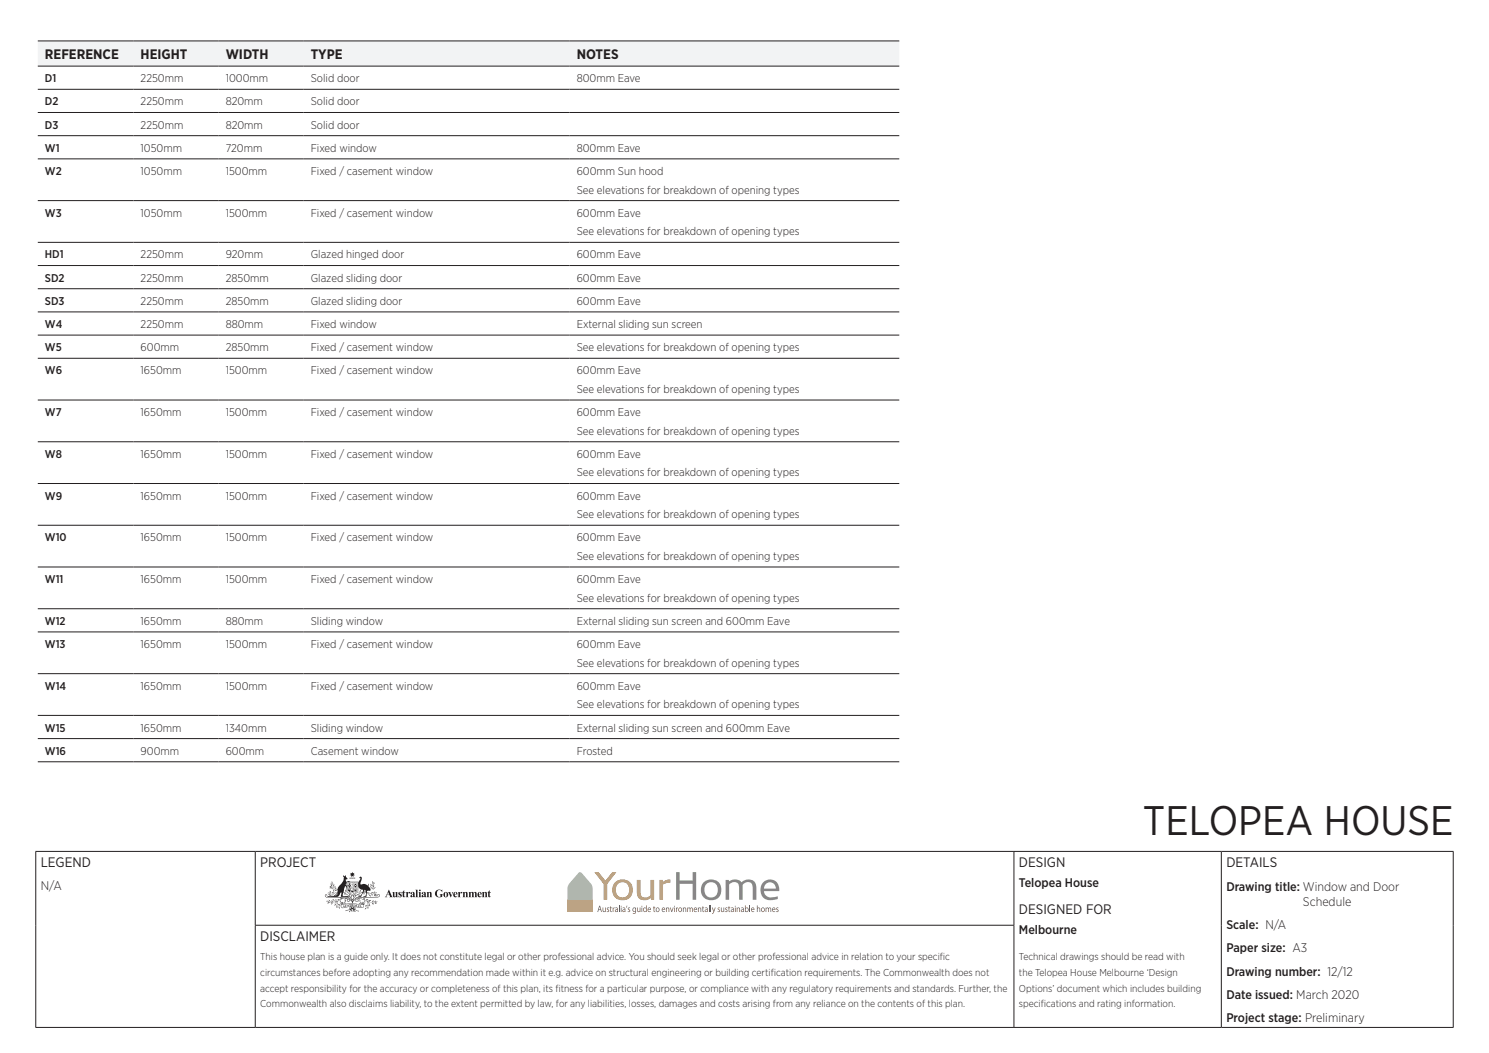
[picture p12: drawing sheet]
<svg xmlns="http://www.w3.org/2000/svg" width="420mm" height="297mm" viewBox="0 0 420 297" stroke-linecap="round" stroke-linejoin="round" font-family="sans-serif">
<g fill="#231f20">
<path d="M109.7 250.9l1.1 2.2h-1l.2-.2-.1-.4h-.8l-.1 .4 .3 .2h-.7zM109.5 251.6l-.3 .7h.6z" fill-rule="evenodd"/>
<path d="M115.9 251.8a.59 .59 0 0 1 .6-.3 .59 .59 0 0 1 .4 .6l.1 .7 .1 .1a.33 .33 0 0 1-.3 .2 .33 .33 0 0 1-.3-.3l-.2 .2a.35 .35 0 0 1-.5-.1 .35 .35 0 0 1 .2-.5l.5-.3-.1-.4-.3 .1 .1 .3a.23 .23 0 0 1-.4 0 .23 .23 0 0 1 .1-.3zM116.3 252.4l-.1 .2 .1 .2 .2-.1v-.5z" fill-rule="evenodd"/>
<path d="M118.2 251.1a.25 .25 0 0 1 .5 0 .25 .25 0 0 1-.5 0zM118 251.6h.6l.1 1.3 .1 .2h-.8l.2-.3z" fill-rule="evenodd"/>
<path d="M119 251.8a.59 .59 0 0 1 .7-.3 .59 .59 0 0 1 .4 .6v.7l.2 .1a.33 .33 0 0 1-.3 .2 .33 .33 0 0 1-.3-.3l-.2 .2a.35 .35 0 0 1-.6-.1 .35 .35 0 0 1 .3-.5l.5-.3-.1-.4-.3 .1v.3a.23 .23 0 0 1-.3 0 .23 .23 0 0 1 0-.3zM119.5 252.4l-.2 .2 .2 .2 .2-.1v-.5z" fill-rule="evenodd"/>
<path d="M125 252.3a.75 .75 0 0 1 1.5 0 .75 .75 0 0 1-1.5 0zM125.6 251.7l-.1 .6a.41 .41 0 0 0 0 .4 .41 .41 0 0 0 .4 .3l.1-.3a.61 .61 0 0 0-.3-1z" fill-rule="evenodd"/>
<path d="M128 251.8a.58 .58 0 0 1 .7-.2 .58 .58 0 0 1 .3 .7h-.7a.41 .41 0 0 0 .2 .5 .41 .41 0 0 0 .5-.2 .66 .66 0 0 1-1 .4 .66 .66 0 0 1-.1-1.1zM128.4 251.7l-.2 .5h.5l-.1-.4z" fill-rule="evenodd"/>
<path d="M134.9 251.8a.58 .58 0 0 1 .7-.2 .58 .58 0 0 1 .3 .7h-.8a.41 .41 0 0 0 .2 .5 .41 .41 0 0 0 .5-.2 .66 .66 0 0 1-.9 .4 .66 .66 0 0 1-.1-1.1zM135.2 251.7l-.1 .5h.4l-.1-.4z" fill-rule="evenodd"/>
</g>
<g fill="#231f20">
<path d="M110.7 251.6h.6l.1 1.3 .2-.2-.1-1.1h.6l.1 1.5h-.6v-.2a.45 .45 0 0 1-.5 .2 .45 .45 0 0 1-.3-.6z"/>
<path d="M112.5 251.7l.7-.1 .1 .5-.4-.4-.2 .2a.63 .63 0 0 1 .6 .5 .63 .63 0 0 1-.3 .7h-.6v-.5l.4 .4 .2-.3a.71 .71 0 0 1-.5-1z"/>
<path d="M114 251.1v.5h.4l-.4 .2v1l.3-.1a.38 .38 0 0 1-.5 .4 .38 .38 0 0 1-.2-.6v-.7l-.2-.1z"/>
<path d="M114.5 251.6h.6v.3l.2-.3a.23 .23 0 0 1 .4 .1 .23 .23 0 0 1-.1 .3 .23 .23 0 0 1-.4-.1l-.1 .8 .2 .4h-.8l.1-.4z"/>
<path d="M117.2 251h.6v1.9l.1 .2h-.7l.1-.3v-1.7z"/>
<path d="M120.3 251.6h.6v.2a.45 .45 0 0 1 .6-.2 .45 .45 0 0 1 .2 .6l.2 .9h-.7v-1.3l-.3 .2 .2 1.1h-.8l.2-.4z"/>
<path d="M123 251.2a1.56 1.56 0 0 1 1.6-.1l.1-.2v.7a.8 .8 0 0 0-1-.5 .8 .8 0 0 0-.5 1.1 .69 .69 0 0 0 1 .7v-.6l-.2-.1h1l-.2 .1-.1 .6a1.21 1.21 0 0 1-1.6 0 1.21 1.21 0 0 1-.1-1.7z"/>
<path d="M126.4 251.6h.8l-.2 .2 .3 .7 .3-.7-.2-.2h.5l-.7 1.5z"/>
<path d="M129.1 251.6h.6v.3l.3-.3a.23 .23 0 0 1 .3 .1 .23 .23 0 0 1-.1 .3 .23 .23 0 0 1-.3-.1l-.2 .8 .2 .4h-.8l.2-.4z"/>
<path d="M130.5 251.6h.6v.2a.45 .45 0 0 1 .6-.2 .45 .45 0 0 1 .2 .6l.1 .9h-.7v-1.3l-.2 .2 .1 1.1h-.7l.1-.4z"/>
<path d="M132.2 251.6h.5v.2a.46 .46 0 0 1 .9 0 .47 .47 0 0 1 .6-.2 .47 .47 0 0 1 .2 .5l.2 1h-.7l.1-.4-.1-.9-.3 .2 .2 1.1h-.8l.2-.4-.2-.9-.3 .2 .2 1.1h-.7l.1-.4z"/>
<path d="M135.9 251.6h.6v.2a.45 .45 0 0 1 .6-.2 .45 .45 0 0 1 .3 .6l.1 .9h-.7v-1.3l-.3 .2 .2 1.1h-.8l.2-.4z"/>
<path d="M138.1 251.1v.5h.4l-.4 .2v1l.3-.1a.38 .38 0 0 1-.5 .4 .38 .38 0 0 1-.2-.6v-.7l-.2-.1z"/>
<path d="M98.1 250.7l.3 .4 .4-.4-.1 .8-.3 .1v-.3h-.2z"/>
<path d="M105.1 248.5l.1 .7z"/>
<path d="M93.6 248.6l.2 .6z"/>
<path d="M105.4 248.8l.1 .2z"/>
<path d="M105 249.2l.1 .1z"/>
<path d="M93.8 249.2l.1 .2z"/>
<path d="M93.5 249.3h.2z"/>
<path d="M103.9 249.2l.1 .7z"/>
<path d="M104.6 249.3l.1 .7z"/>
<path d="M105.2 249.3l.1 .2z"/>
<path d="M93.8 249.5l.1 .1z"/>
<path d="M105.2 249.7l.3-.2-.5 .5z"/>
<path d="M93.3 249.6l.5 .4z"/>
<path d="M105.5 249.8l-.1 .4-.3 .1z"/>
<path d="M104.4 249.9l.2 .1z"/>
<path d="M93 250l.6 .2z"/>
<path d="M92.9 250.5l1.2-.2 .1-1-.1 .9 1.1 .7 .5-1a2.25 2.25 0 0 0 1.1-3l.5 .3 .2-.3v.4l.5 .6a.5 .5 0 0 0-.4 .3 .5 .5 0 0 0 .1 .6l.5-.3 .7 .2-1.1 .1-.3 .7 .4 .6-.1 .5-.1-.4a.35 .35 0 0 0-.5-.1 .35 .35 0 0 0-.1 .4l-.4 2v.2h.5a.88 .88 0 0 1 1.2 .3l-2.2-.1 .1-1.2-.3 .1a1.4 1.4 0 0 1-1 1.2l-2.7-.1 1.6-.2a.8 .8 0 0 0 1.1-.4l.1 .1 .1-.5-.6 .6-.4 .1 1-.8-1.7 .3 1.2-.4a.52 .52 0 0 0 .6-.5 .52 .52 0 0 0-.7-.5 .52 .52 0 0 0-.3 .7l-.1 .2a.54 .54 0 0 1-.1-.6 .54 .54 0 0 1 .5-.3 1.73 1.73 0 0 0-1.7-.2z"/>
<path d="M98 249l.1 2.5 1.3 .8 1.2-.8 .1-2.5zM98.7 249h.2v.6h-.2zM98.8 249.7l.1 .1zM98.1 250h.3v.5h-.3zM98.1 249.7l.1 .2zM98.5 250.3l.1 .1zM98.3 249.7l.4 .2h-.3zM98.5 249.2l.1 .1zM98.1 249h.3v.6h-.3zM98.1 250.6h.8v1.4l-.8-.6zM98.7 250h.2v.5h-.2zM99 250.6h.8v1.4l-.4 .2-.4-.2zM99 249h.8v1.5h-.8zM99.8 250.6h.9l-.1 .8-.8 .6zM99.8 249h.9v1.5h-.9z"/>
<circle cx="97.2" cy="252.1" r=".08"/>
<circle cx="101.8" cy="251.6" r=".08"/>
<circle cx="101.4" cy="251.8" r=".08"/>
<circle cx="97.1" cy="252.3" r=".08"/>
<circle cx="97.4" cy="252.3" r=".09"/>
<circle cx="93.4" cy="249.1" r=".09"/>
<circle cx="105.7" cy="249.2" r=".09"/>
<circle cx="105.4" cy="249.2" r=".09"/>
<circle cx="93.4" cy="249.4" r=".09"/>
<circle cx="93.6" cy="249.6" r=".09"/>
</g>
<g fill="#231f20">
<path d="M94.6 250l.1 .1z"/>
<path d="M94.3 250.1l.1 .1z"/>
</g>
<g fill="#231f20">
<path d="M104.5 250.2l.2 .1z"/>
<path d="M104.8 250.2l.1 .1z"/>
<path d="M93.1 250.2h.1z"/>
<path d="M94.6 250.3h.2z"/>
<path d="M105.8 250.4h.2z"/>
<path d="M93.8 250.5h.2z"/>
<path d="M105.2 250.5h.2z"/>
<path d="M93.4 250.6l.2 .1z"/>
<path d="M104.9 250.7l.6 .1z"/>
<path d="M93.7 250.7l.1 .1z"/>
<path d="M94.1 250.7l.1 .1z"/>
<path d="M99.1 251.1l.5 .3-.1-.5 .1 .1a.46 .46 0 0 1 .1 .5 .46 .46 0 0 1-.5 .2z"/>
<path d="M97.5 250.9v.7z"/>
<path d="M101.6 250.9v.6z"/>
<path d="M94.6 251.1h.4l-.6 .2z"/>
<path d="M93 251.3l.4 .5-.3-.1z"/>
<path d="M101.3 251.4l.1 .1z"/>
<path d="M101.2 247.6l.6-.3a1.41 1.41 0 0 1-.1 1.7v.4a1.86 1.86 0 0 1 2.7 1.8l-.1 .1a.64 .64 0 0 0-.8 .1 .64 .64 0 0 0-.1 .7l-.1 .8h-.9a1.04 1.04 0 0 0 .8-.8 1.04 1.04 0 0 0-.4-1.1l-.7 1.3a.73 .73 0 0 1-.4 .7 .73 .73 0 0 1-.8-.1 1.58 1.58 0 0 0 1.3-2l-.8-.3-.4-.5v-1.2l.7-1.2z"/>
<path d="M105.5 251.6l.3-.1-.6 .5z"/>
<path d="M92.7 251.7l.1 .1z"/>
<path d="M93.6 251.7l.6 .1z"/>
<path d="M97.4 251.7l.1 .1z"/>
<path d="M102.5 251.9h.2z"/>
<path d="M93.3 251.9v.1z"/>
<path d="M92.8 251.9l.1 .2z"/>
<path d="M102.8 251.9l.2 .1z"/>
<path d="M105.6 252h.1z"/>
<path d="M106 252h.1z"/>
<path d="M103.7 252.1h.1z"/>
<path d="M102.4 252.1l.1 .1z"/>
<path d="M104.2 252.1l.1 .1z"/>
<path d="M105.5 252.2h.7z"/>
<path d="M92.6 252.3l.6-.1z"/>
<path d="M104.7 252.2l.1 .1z"/>
<path d="M93.9 252.2h.2z"/>
<path d="M93 252.5l.4-.2-.5 .4z"/>
<path d="M104.8 252.4l.1 .1z"/>
<path d="M105.5 252.4l.5 .1-.1 .3z"/>
<path d="M106.1 252.4l.2 .1z"/>
<path d="M104.1 252.4l.5 .5z"/>
<path d="M93.5 252.5h.1z"/>
<path d="M105 252.6h.1z"/>
<path d="M102.4 253.5l.6-.2z"/>
<path d="M95.9 253.5l.2 .1z"/>
<path d="M102.8 253.6h.1z"/>
<path d="M103.2 253.8l.7-.2z"/>
<path d="M94.6 253.7l.1 .1z"/>
<path d="M92.7 253.8l.5 .5z"/>
<path d="M104 254.1l.7-.2z"/>
<path d="M103.7 253.9l.2 .1z"/>
<path d="M93.4 253.9l.6 .4z"/>
<path d="M105.1 254.1l.3-.2-.5 .5z"/>
<path d="M105.8 254.1l.2-.1-.4 .5z"/>
<path d="M92.4 254.1l.1 .1z"/>
<path d="M92.6 254.2h.2z"/>
<path d="M106.3 254.2l.1 .1z"/>
<path d="M105.4 254.2l.2 .1z"/>
<path d="M106 254.2l.1 .2z"/>
<path d="M92.2 254.3l.2 .1z"/>
<path d="M105.2 254.4l.1 .1z"/>
<path d="M105.6 254.7l.4-.3 .2 .5z"/>
<path d="M103.9 254.5l.2 .1z"/>
<path d="M93.3 254.6l.1 .1z"/>
<path d="M93.6 254.8l.2-.2-.4 .5z"/>
<path d="M103.8 254.6l.2 .2z"/>
<path d="M104.1 254.7l.2 .1z"/>
<path d="M94.4 254.7l.2 .1z"/>
<path d="M94.8 254.7h.1z"/>
<path d="M104.9 254.7l.5 .4z"/>
<path d="M95.2 254.9l.1 .1z"/>
<path d="M104 255l.4 .6z"/>
<path d="M95.3 255.1l.7-.1z"/>
<path d="M94.4 255.2l.5-.2-.6 .4z"/>
<path d="M103 255.3h.6z"/>
<path d="M103.7 255.4l.2 .2z"/>
<path d="M104 255.5l.1 .1z"/>
<path d="M94.9 255.6v.2z"/>
<path d="M95 255.9l.3-.3-.4 .4z"/>
<path d="M95.5 255.7l.3 .6z"/>
<path d="M103.3 255.7l.1 .1z"/>
<path d="M103.7 255.8l.3 .4z"/>
<path d="M103.5 256l.1 .1z"/>
<path d="M103.1 256.1h.2l-.4 .4z"/>
<path d="M103.5 256.3h.2z"/>
<path d="M99.3 249.6l.2 .1z"/>
<path d="M99.1 249.9l.2 .1z"/>
<path d="M99.5 249.9l.1 .1z"/>
<path d="M99.2 250.2h.2v.2z"/>
<path d="M98.8 246.2l.4 .1 .2-.4 .1 .4 .5-.1-.2 .4 .3 .2-.4 .1v.5l-.3-.3-.4 .3 .1-.5-.5-.1 .4-.2z"/>
<path d="M97.2 255.3l.3-.1 .2 .5 .1-.2-.2-.3 .2-.1v.6l-.3 .1z"/>
<path d="M97.9 255.2l.4-.2v.2h-.3l.4 .4-.4 .1v-.2h.3z"/>
<path d="M98.4 255h.6v.1l-.2-.1 .1 .5-.3 .1v-.6l-.2 .2z"/>
<path d="M100.5 255.1h.3l-.1 .5h.3v.1l-.6-.1z"/>
<path d="M101.1 255.2l.3 .1-.1 .5-.3-.1z"/>
<path d="M99.9 250.9l.1 .1 .2-.2 .3 .3-.1-.2 .2-.1-.1 .1v.5l-.3 .1v-.2l-.3 .2 .1-.3z"/>
<path d="M91.7 252.4v.4l.5 .4h5.7l.5 .1 .2 .3-.6-.3-1.3 .1-.7-.2-.2 .1 .7 .2-.7 .3-.6-.2 .5 .2a1.14 1.14 0 0 1-1.7-.1h-.2l1.1 .5-1.9 .2-.7 .4h.3a.59 .59 0 0 1 1-.2l.9-.2 .1 .2v-.2l.7-.2-.1 1.1a1.07 1.07 0 0 1 .8-1.5l-.1 .8 .1-.5a1.43 1.43 0 0 1 1.4-.7l-.3 .6-.2 1.1 .3-.4 .5 .1a.71 .71 0 0 1-.6-.7 .71 .71 0 0 1 .5-.7l-.2 .5 .1 .5v-.6a.58 .58 0 0 1 .6-.3 .58 .58 0 0 1 .5 .5l-.6 .1v-.3l.4-.1-.5-.1a.47 .47 0 0 0 .3 .7 .47 .47 0 0 0 .6-.4l.7 .9 .6-.9a.46 .46 0 0 0 .5 .4 .46 .46 0 0 0 .3-.6l-.4 .2h.4a.34 .34 0 0 1-.4 .3 .34 .34 0 0 1-.1-.6 .59 .59 0 0 1 .8 .1 .59 .59 0 0 1 0 .7l.2-.3-.3-.6a.8 .8 0 0 1 .5 .7 .8 .8 0 0 1-.4 .7l.4-.2v.2l.1-.3 .3 .5-.7-1.6h.2a1.46 1.46 0 0 1 1.5 1l-.3-.7a1.17 1.17 0 0 1 .8 1.9l.3-.6-.1-.6 .2-.1-.4-.2 1.8 .4-1.7-.5a4.7 4.7 0 0 0-3.3-.6l.6-.3 5.8-.1a.42 .42 0 0 0 .4-.5 .42 .42 0 0 0-.5-.3l-.1 .4 .2-.4 .3 .3-.3 .4h-3.9a3.2 3.2 0 0 0-2.7 .5l-.4 .6a1.56 1.56 0 0 1 2-1.6l-.8-.1a2.79 2.79 0 0 1 2.8-.4l-.1-.2 1.7 .5-.6-.3 .5-.4h-.1a1.81 1.81 0 0 1-1.9 0h-.5l1.8-.8 .3-.4-.3 .3-3.3 1.3-1 .7v-.5l-.1 .7-.5 .9 .2-1.4-.3 1.1a.69 .69 0 0 1-.4-1l-.2 .4 .4 .9-.7-1.1v-.5l-.2 .4-1.5-.9 .4 .3a3.1 3.1 0 0 1 1.9 2.1l-.6-.8-.5-.3h-5.8l-.4-.1-.1-.3 .2-.2 .2 .3v-.4zM99.4 253.8v.5z"/>
<path d="M98.6 247.6l1.6 .1-1.5 .1zM98.9 247.6l.3 .1zM99.5 247.6l.2 .1zM100.1 247.6v.2z"/>
<path d="M100 249.2h.5v1.2h-.5zM100.1 249.7v.2h.3v-.2zM100.2 249.7l.2 .1z"/>
<path d="M99.1 255h.5l.2 .5-.4-.2v.2h-.3zM99.3 255l.2 .2z"/>
<path d="M100.1 255l.3 .6h-.3v-.2l-.4 .1zM100 255.2l-.1 .2h.2z"/>
<path d="M101.7 255.3l.3 .6-.5-.2-.2 .1zM101.6 255.5l-.1 .2h.2z"/>
<path d="M99.2 249.2v.3h.3v-.3zM99.2 249.3h.3z"/>
<path d="M97.7 248.7l.1 3 1.6 1 1.5-1 .1-3zM97.8 248.8h3.1l-.1 2.8-1.4 .9-1.4-.8-.2-.4z"/>
<path d="M96.9 255.4l.4 .5-.5-.1-.1 .1zM96.9 255.5l-.1 .2h.2z"/>
<path d="M96.2 254.5v1h-.7l.7 .1 .1 .4 .4 .1 2-.3-.2 .4 .2 .2-1.3 .4 .1 .2 1.3-.4-.4 .6 .2 .1 .7-1-.3 .4a.47 .47 0 0 0 .3 .5 .47 .47 0 0 0 .6-.2l.4 .2-.3-.6 1.1 .5 .2-.2-1.2-.5 .2-.4-.4-.2h.4a2.9 2.9 0 0 0 2.2 .1l.1-.2a.83 .83 0 0 0-.3-1.3l-.3 .3v.4a10.3 10.3 0 0 0-5.2 0v-.5zM97.6 256.8l.6-.1zM100.6 256.8l.6 .1zM96.3 254.5l.4 .1-.1 .2 .1-.2a.26 .26 0 0 0-.4 0 .26 .26 0 0 0 0 .4zM96.4 254.9l.2 .2zM96.4 254.6l.1 .2zM98.8 255.8h.2l-.3 .3 .2 .3-.3-.1zM98.4 256.6l.4-.1zM98.9 256.6l-.3 .5zM98.7 256h.4l-.1 .2zM99.2 256l-.1 .2zM99 255.8h.2zM99.3 255.7l.2 .2-.1 .2zM99.6 255.8h.2zM99.1 256.7a.3 .3 0 0 1 .6 0 .3 .3 0 0 1-.6 0zM99.3 256.4l-.2 .4zM99.1 256.9l.7 .1zM99.8 256.5l.3 .6zM100 256.5l.3 .1zM100.2 256v.3l-.3 .1zM99.7 256.1a.2 .2 0 0 1 .4 0 .2 .2 0 0 1-.4 0zM96.2 255.1l.3 .1a13.9 13.9 0 0 1 5.8 0l.3-.1-.2 .7a4.2 4.2 0 0 1-2.7-.2l-2.1 .3a.77 .77 0 0 1-.8 .2 .77 .77 0 0 1-.5-.7zM102.1 255h.3zM102.4 254.7l-.1 .2zM102.1 254.6a.31 .31 0 0 1 .5-.1 .31 .31 0 0 1-.1 .5l.1-.3-.3-.1-.1 .3z"/>
<circle cx="94.5" cy="250.3" r=".08"/>
<circle cx="105.6" cy="250.3" r=".09"/>
<circle cx="93.7" cy="250.5" r=".09"/>
<circle cx="105.7" cy="250.6" r=".1"/>
<circle cx="93" cy="251.8" r=".09"/>
<circle cx="105.9" cy="251.8" r=".09"/>
<circle cx="106.2" cy="251.8" r=".1"/>
<circle cx="92.5" cy="251.9" r=".09"/>
<circle cx="93.1" cy="252" r=".08"/>
<circle cx="102.7" cy="252.2" r=".08"/>
<circle cx="94.6" cy="252.2" r=".09"/>
<circle cx="104" cy="252.2" r=".09"/>
<circle cx="93.6" cy="252.3" r=".09"/>
<circle cx="105.1" cy="252.4" r=".08"/>
<circle cx="93.8" cy="252.4" r=".09"/>
<circle cx="106.2" cy="252.7" r=".1"/>
<circle cx="94.9" cy="253.8" r=".07"/>
<circle cx="94.8" cy="254" r=".09"/>
<circle cx="92.2" cy="254.2" r=".09"/>
<circle cx="93.5" cy="254.2" r=".08"/>
<circle cx="94.9" cy="254.5" r=".08"/>
<circle cx="106.3" cy="254.5" r=".09"/>
<circle cx="105.4" cy="254.8" r=".1"/>
<circle cx="103.9" cy="255.3" r=".09"/>
<circle cx="94.8" cy="255.4" r=".09"/>
<circle cx="95.1" cy="255.4" r=".09"/>
<circle cx="103.1" cy="255.7" r=".09"/>
<circle cx="101.2" cy="251.6" r=".08"/>
<circle cx="97.2" cy="251.7" r=".09"/>
<circle cx="92.6" cy="254.4" r=".09"/>
</g>
<g fill="#7a5b4b">
<path d="M170 256h.2v.9l.2 .2 .3-.2v-.9h.2v1.2l-.2-.2-.4 .3-.3-.3z"/>
<path d="M171.3 256h.5l-.4 .3a.48 .48 0 0 1 .4 .5 .48 .48 0 0 1-.5 .4l-.1-.2 .2 .1 .3-.2-.5-.4z"/>
<path d="M172.1 255.7l.2-.1v.4h.3v.1h-.3l.2 1.2-.4-.3v-.9h-.1z"/>
<path d="M172.8 256l.2 .2 .4-.3-.4 .6v.7h-.2z"/>
<path d="M174.6 255.4h.2v1.8h-.2z"/>
<path d="M176.7 255.5l.3-.1-.4 .7z"/>
<path d="M177.3 256h.4l-.4 .3a.48 .48 0 0 1 .4 .5 .48 .48 0 0 1-.5 .4l-.1-.2 .3 .1 .2-.2-.5-.4z"/>
<path d="M179.7 256h.2v.9l.3 .2 .2-.2v-.9h.2l.1 1.2-.2-.2-.4 .3-.3-.3z"/>
<path d="M184.4 255.7l.1-.1v.4h.3v.1h-.3l.3 1.2-.4-.3v-.9h-.2z"/>
<path d="M187.8 256l.2 .2 .4-.3 .3 .2 .1 1.1h-.2v-.9l-.3-.2-.2 .3-.1 .8h-.2z"/>
<path d="M189 256h.2l.3 1 .3-1h.2l-.4 1.2h-.2z"/>
<path d="M190.7 256l.2 .2 .3-.3-.3 .6v.7h-.2z"/>
<path d="M192.6 256l.2 .2 .4-.3 .3 .2 .1 1.1h-.2l-.1-.9-.2-.2-.3 .3v.8h-.2z"/>
<path d="M193.9 256l.1 .2a.35 .35 0 0 1 .4-.3 .35 .35 0 0 1 .3 .3l.4-.3 .3 .3v1h-.2v-.9l-.2-.2-.2 .2-.1 .9h-.1l-.1-.9-.2-.2-.2 .3v.8h-.2z"/>
<path d="M196.9 256l.1 .2 .4-.3 .3 .2 .1 1.1h-.2v-.9l-.3-.2-.2 .3v.8h-.2z"/>
<path d="M198.1 255.7l.2-.1v.4h.3v.1h-.3l.2 1.2-.3-.3-.1-.9h-.1z"/>
<path d="M199.9 255.4h.2v1.8h-.2z"/>
<path d="M200.4 255.4h.2v1.8h-.2z"/>
<path d="M200.8 256h.2l.3 1 .3-1h.3l-.6 1.5-.4 .3 .3-.6z"/>
<path d="M202.6 256h.5l-.5 .3a.48 .48 0 0 1 .5 .5 .48 .48 0 0 1-.6 .4l-.1-.2 .3 .1 .2-.2-.4-.4z"/>
<path d="M203.3 256h.2l.1 .9 .2 .2 .3-.2v-.9h.2v1.2l-.2-.2-.4 .3-.3-.3z"/>
<path d="M204.7 256h.5l-.5 .3a.48 .48 0 0 1 .5 .5 .48 .48 0 0 1-.6 .4v-.2l.2 .1 .2-.2-.4-.4z"/>
<path d="M205.5 255.7l.2-.1v.4h.3v.1h-.3l.2 1.2-.4-.3v-.9h-.2z"/>
<path d="M207.8 256l.2 .2 .4-.3 .3 .2v1.1h-.2v-.9l-.2-.2-.3 .3v.8h-.2z"/>
<path d="M211.4 255.4h.2v1.8h-.2z"/>
<path d="M213.5 255.4h.2v.8l.3-.3 .4 .2v1.1h-.2v-.9l-.2-.2-.3 .3v.8h-.2z"/>
<path d="M216 256l.1 .2a.35 .35 0 0 1 .4-.3 .35 .35 0 0 1 .3 .3l.4-.3 .3 .3v1h-.2v-.9l-.2-.2-.2 .2-.1 .9h-.1l-.1-.9-.2-.2-.2 .3v.8h-.2z"/>
<path d="M219.1 256h.5l-.5 .3a.48 .48 0 0 1 .5 .5 .48 .48 0 0 1-.6 .4l-.1-.2 .3 .1 .2-.2-.4-.4z"/>
<path d="M169.1 255.7l-.2 .8h.5zM169 255.5h.3l.5 1.7h-.2l-.2-.5h-.5l-.2 .5h-.2z"/>
<path d="M173.6 256.8a.3 .3 0 0 0 .6 0 .3 .3 0 0 0-.6 0zM173.5 256.1l.4-.2 .4 .3v1l-.2-.1a.38 .38 0 0 1-.6 0 .38 .38 0 0 1 .1-.6l.5-.2z"/>
<path d="M175.1 256h.2v1.2h-.2zM175.1 255.5l.2 .2z"/>
<path d="M175.7 256.8a.3 .3 0 0 0 .6 0 .3 .3 0 0 0-.6 0zM175.6 256.1l.4-.2 .4 .3v1l-.2-.1a.38 .38 0 0 1-.6 0 .38 .38 0 0 1 .1-.6l.5-.2z"/>
<path d="M178.7 256.2l-.1 .4 .1 .4a.41 .41 0 0 0 .5-.4 .41 .41 0 0 0-.5-.4zM178.5 256.1l.4-.2 .3 .3 .2-.2v1.1a.59 .59 0 0 1-.2 .6 .59 .59 0 0 1-.7 0v-.2l.5 .1 .2-.6-.3 .2a.67 .67 0 0 1-.4-1.1z"/>
<path d="M181 256h.2v1.2h-.2zM181 255.5l.1 .2z"/>
<path d="M181.7 256.2l-.1 .4 .1 .4a.42 .42 0 0 0 .5-.4 .42 .42 0 0 0-.5-.4zM182.2 255.4h.2v1.8l-.2-.2-.1 .1a.56 .56 0 0 1-.7-.5 .56 .56 0 0 1 .8-.5z"/>
<path d="M183 256.2l-.2 .3h.6l-.1-.3zM182.8 256.1l.4-.2 .2 .1 .2 .6h-.8l.2 .4h.5a.53 .53 0 0 1-.7 .1 .53 .53 0 0 1-.1-.7z"/>
<path d="M185.3 256.2l-.1 .4 .1 .4a.43 .43 0 0 0 .5-.4 .43 .43 0 0 0-.5-.4zM184.8 256.6a.6 .6 0 0 1 1.2 0 .6 .6 0 0 1-1.2 0z"/>
<path d="M187 256.2l-.2 .3h.6l-.1-.3zM186.8 256.1l.4-.2 .2 .1 .2 .6h-.8l.2 .4h.5a.53 .53 0 0 1-.7 .1 .53 .53 0 0 1-.1-.7z"/>
<path d="M190.2 256h.2v1.2h-.2zM190.2 255.5l.2 .2z"/>
<path d="M191.7 256.2l-.2 .4 .2 .4a.43 .43 0 0 0 .5-.4 .43 .43 0 0 0-.5-.4zM191.2 256.6a.6 .6 0 0 1 1.2 0 .6 .6 0 0 1-1.2 0z"/>
<path d="M196 256.2l-.1 .3h.5l-.1-.3zM195.8 256.1l.4-.2 .3 .1 .1 .6h-.7l.1 .4h.5a.53 .53 0 0 1-.7 .1 .53 .53 0 0 1-.1-.7z"/>
<path d="M198.9 256.8a.3 .3 0 0 0 .6 0 .3 .3 0 0 0-.6 0zM198.8 256.1l.4-.2 .4 .3v1l-.2-.1a.38 .38 0 0 1-.6 0 .38 .38 0 0 1 .1-.6l.5-.2z"/>
<path d="M206.3 256.8a.3 .3 0 0 0 .6 0 .3 .3 0 0 0-.6 0zM206.2 256.1l.4-.2 .4 .3v1l-.2-.1a.38 .38 0 0 1-.6 0 .38 .38 0 0 1 .1-.6l.5-.2z"/>
<path d="M207.3 256h.2v1.2h-.2zM207.3 255.5l.2 .2z"/>
<path d="M209.1 256.8a.3 .3 0 0 0 .6 0 .3 .3 0 0 0-.6 0zM209 256.1l.4-.2 .4 .3v1l-.2-.1a.38 .38 0 0 1-.6 0 .38 .38 0 0 1 .1-.6l.5-.2z"/>
<path d="M210.4 256.3l-.1 .1a.41 .41 0 0 0 .1 .5 .41 .41 0 0 0 .4 .1l.1-.6-.3-.3zM210.1 255.4h.2v.8l.1-.2a.58 .58 0 0 1 .8 .6 .58 .58 0 0 1-.8 .6l-.1-.2-.2 .2z"/>
<path d="M212.2 256.2l-.2 .3h.6l-.1-.3zM212 256.1l.4-.2 .2 .1 .2 .6h-.8l.2 .4h.5a.53 .53 0 0 1-.7 .1 .53 .53 0 0 1-.1-.7z"/>
<path d="M215 256.2l-.1 .4 .1 .4a.43 .43 0 0 0 .5-.4 .43 .43 0 0 0-.5-.4zM214.5 256.6a.6 .6 0 0 1 1.2 0 .6 .6 0 0 1-1.2 0z"/>
<path d="M218.1 256.2l-.1 .3h.5l-.1-.3zM217.9 256.1l.4-.2 .3 .1 .1 .6h-.7l.1 .4h.5a.53 .53 0 0 1-.7 .1 .53 .53 0 0 1-.1-.7z"/>
</g>
<path d="M160.1 253.8h7.1v3.5h-7.1z" fill="#e9bd84"/>
<path d="M163.1 246.2l.4-.2 .5 .2 3 3.5 .2 .9v3.2h-7.1v-3.2l.2-1z" fill="#a9bfa3"/>
<path d="M190.7 246v7.8h1v-4.5h3.7v4.5h1v-7.8h-1v2.3h-3.7v-2.3zM199.2 249.4a1.98 1.98 0 0 1 2.5-.2 1.98 1.98 0 0 1 .7 2.4 1.89 1.89 0 0 1-2.2 1.5 1.89 1.89 0 0 1-1.5-2.1zM198.4 248.9a2.96 2.96 0 0 0 .5 4.6 2.96 2.96 0 0 0 4.4-1.3 2.96 2.96 0 0 0-2.1-4.1h-.7a2.78 2.78 0 0 0-2.1 .8zM204.7 248.2v5.6h1v-4.3a1.55 1.55 0 0 1 1.9-.6 1.55 1.55 0 0 1 .9 1.8v3.1h1v-4.2a1.53 1.53 0 0 1 1.9-.8 1.53 1.53 0 0 1 .9 1.9v3.1h1.1v-3.1a2.37 2.37 0 0 0-1.5-2.5 2.37 2.37 0 0 0-2.7 .7 2.52 2.52 0 0 0-3.5-.3l-.1-.4zM216 249.4a1.66 1.66 0 0 1 1.9-.4 1.66 1.66 0 0 1 .9 1.6h-3.3zM215.1 249a2.98 2.98 0 0 0-.2 3.7 2.98 2.98 0 0 0 3.5 1.1l1-.2v-.8a2.85 2.85 0 0 1-3.8-.9l-.1-.6h4.3a2.67 2.67 0 0 0-1.4-3 2.67 2.67 0 0 0-3.3 .7z" fill="#7e967e"/>
<path d="M167.7 246l2.6 3.4v4.4h1v-4.5l2.6-3.3h-1.2l-1.9 2.4-2-2.4zM174.2 249.4a1.98 1.98 0 0 1 2.5-.2 1.98 1.98 0 0 1 .7 2.4 1.89 1.89 0 0 1-2.2 1.5 1.89 1.89 0 0 1-1.5-2.1zM173.4 248.9a2.96 2.96 0 0 0 .5 4.6 2.96 2.96 0 0 0 4.4-1.3 2.96 2.96 0 0 0-2.1-4.1h-.6a2.78 2.78 0 0 0-2.2 .8zM179.6 248.2a7.4 7.4 0 0 0 .5 5.1 2.7 2.7 0 0 0 3.5-.1l.1 .6h.8v-5.6h-1v4.3a1.57 1.57 0 0 1-2 .6 1.57 1.57 0 0 1-.8-1.9v-3zM186 248.2v5.6h1v-4.3l.9-.4 1.2-.1v-.9l-1.1 .1-1 .5v-.5z" fill="#e08f1f"/>
<path d="M10 240.1h400M10.1 240.2v49.5M72 240.2v20.7M286 240.2v20.7M344.5 240.2v49.5M409.9 240.2v49.5M71.9 261h214.2M72 261.1v28.6M286 261.1v28.6M10 289.8h400" fill="none" stroke="#231f20" stroke-width=".28"/>
<path d="M10.7 11.5h27v7.1h-27zM37.7 11.5h24v7.1h-24zM61.7 11.5h24v7.1h-24zM85.7 11.5h75v7.1h-75zM160.7 11.5h93v7.1h-93z" fill="#f2f3f4"/>
<g fill="none" stroke="#231f20" stroke-width=".28">
<path d="M10.7 11.5h243M10.7 18.6h243M10.7 25.2h243M10.7 31.7h243M10.7 38.3h243M10.7 44.8h243M10.7 56.6h243M10.7 68.4h243M10.7 74.9h243M10.7 81.4h243M10.7 88h243M10.7 94.5h243"/>
<path d="M10.7 101.1h243M10.7 112.8h243M10.7 124.6h243M10.7 136.4h243M10.7 148.1h243M10.7 159.9h243M10.7 171.7h243M10.7 178.2h243M10.7 190h243M10.7 201.8h243M10.7 208.3h243M10.7 214.9h243"/>
</g>
<text font-size="11.6" fill="#231f20" x="322.4" y="235.6">TELOPEA HOUSE</text>
<g font-size="3.9" fill="#231f20">
<text x="12.7" y="16.6">REFERENCE</text>
<text x="39.7" y="16.6">HEIGHT</text>
<text x="63.7" y="16.6">WIDTH</text>
<text x="87.7" y="16.6">TYPE</text>
<text x="162.7" y="16.6">NOTES</text>
<text x="11.5" y="244.7">LEGEND</text>
<text x="73.4" y="244.7">PROJECT</text>
<text x="287.4" y="244.7">DESIGN</text>
<text x="345.9" y="244.7">DETAILS</text>
<text x="287.4" y="257.9">DESIGNED FOR</text>
<text x="73.4" y="265.5">DISCLAIMER</text>
</g>
<g font-size="3.5" fill="#231f20">
<text x="11.5" y="250.9">N/A</text>
<text x="287.4" y="250.2">Telopea House</text>
<text x="345.9" y="251.2">Drawing title: Window and Door</text>
<text x="367.5" y="255.5">Schedule</text>
<text x="287.4" y="263.5">Melbourne</text>
<text x="345.9" y="262.1">Scale: N/A</text>
<text x="345.9" y="268.6">Paper size: A3</text>
<text x="345.9" y="275.2">Drawing number: 12/12</text>
<text x="345.9" y="281.8">Date issued: March 2020</text>
<text x="345.9" y="288.4">Project stage: Preliminary</text>
</g>
<g font-size="3.2" fill="#231f20">
<text x="12.7" y="23.2">D1</text>
<text x="39.7" y="23.2">2250mm</text>
<text x="63.7" y="23.2">1000mm</text>
<text x="87.7" y="23.2">Solid door</text>
<text x="162.7" y="23.2">800mm Eave</text>
<text x="12.7" y="29.7">D2</text>
<text x="39.7" y="29.7">2250mm</text>
<text x="63.7" y="29.7">820mm</text>
<text x="87.7" y="29.7">Solid door</text>
<text x="12.7" y="36.3">D3</text>
<text x="39.7" y="36.3">2250mm</text>
<text x="63.7" y="36.3">820mm</text>
<text x="87.7" y="36.3">Solid door</text>
<text x="12.7" y="42.8">W1</text>
<text x="39.7" y="42.8">1050mm</text>
<text x="63.7" y="42.8">720mm</text>
<text x="87.7" y="42.8">Fixed window</text>
<text x="162.7" y="42.8">800mm Eave</text>
<text x="12.7" y="49.3">W2</text>
<text x="39.7" y="49.3">1050mm</text>
<text x="63.7" y="49.3">1500mm</text>
<text x="87.7" y="49.3">Fixed / casement window</text>
<text x="162.7" y="49.3">600mm Sun hood</text>
<text x="162.7" y="54.6">See elevations for breakdown of opening types</text>
<text x="12.7" y="61.1">W3</text>
<text x="39.7" y="61.1">1050mm</text>
<text x="63.7" y="61.1">1500mm</text>
<text x="87.7" y="61.1">Fixed / casement window</text>
<text x="162.7" y="61.1">600mm Eave</text>
<text x="162.7" y="66.4">See elevations for breakdown of opening types</text>
<text x="12.7" y="72.9">HD1</text>
<text x="39.7" y="72.9">2250mm</text>
<text x="63.7" y="72.9">920mm</text>
<text x="87.7" y="72.9">Glazed hinged door</text>
<text x="162.7" y="72.9">600mm Eave</text>
<text x="12.7" y="79.4">SD2</text>
<text x="39.7" y="79.4">2250mm</text>
<text x="63.7" y="79.4">2850mm</text>
<text x="87.7" y="79.4">Glazed sliding door</text>
<text x="162.7" y="79.4">600mm Eave</text>
<text x="12.7" y="86">SD3</text>
<text x="39.7" y="86">2250mm</text>
<text x="63.7" y="86">2850mm</text>
<text x="87.7" y="86">Glazed sliding door</text>
<text x="162.7" y="86">600mm Eave</text>
<text x="12.7" y="92.5">W4</text>
<text x="39.7" y="92.5">2250mm</text>
<text x="63.7" y="92.5">880mm</text>
<text x="87.7" y="92.5">Fixed window</text>
<text x="162.7" y="92.5">External sliding sun screen</text>
<text x="12.7" y="99.1">W5</text>
<text x="39.7" y="99.1">600mm</text>
<text x="63.7" y="99.1">2850mm</text>
<text x="87.7" y="99.1">Fixed / casement window</text>
<text x="162.7" y="99.1">See elevations for breakdown of opening types</text>
<text x="12.7" y="105.6">W6</text>
<text x="39.7" y="105.6">1650mm</text>
<text x="63.7" y="105.6">1500mm</text>
<text x="87.7" y="105.6">Fixed / casement window</text>
<text x="162.7" y="105.6">600mm Eave</text>
<text x="162.7" y="110.8">See elevations for breakdown of opening types</text>
<text x="12.7" y="117.4">W7</text>
<text x="39.7" y="117.4">1650mm</text>
<text x="63.7" y="117.4">1500mm</text>
<text x="87.7" y="117.4">Fixed / casement window</text>
<text x="162.7" y="117.4">600mm Eave</text>
<text x="162.7" y="122.6">See elevations for breakdown of opening types</text>
<text x="12.7" y="129.1">W8</text>
<text x="39.7" y="129.1">1650mm</text>
<text x="63.7" y="129.1">1500mm</text>
<text x="87.7" y="129.1">Fixed / casement window</text>
<text x="162.7" y="129.1">600mm Eave</text>
<text x="162.7" y="134.4">See elevations for breakdown of opening types</text>
<text x="12.7" y="140.9">W9</text>
<text x="39.7" y="140.9">1650mm</text>
<text x="63.7" y="140.9">1500mm</text>
<text x="87.7" y="140.9">Fixed / casement window</text>
<text x="162.7" y="140.9">600mm Eave</text>
<text x="162.7" y="146.1">See elevations for breakdown of opening types</text>
<text x="12.7" y="152.7">W10</text>
<text x="39.7" y="152.7">1650mm</text>
<text x="63.7" y="152.7">1500mm</text>
<text x="87.7" y="152.7">Fixed / casement window</text>
<text x="162.7" y="152.7">600mm Eave</text>
<text x="162.7" y="157.9">See elevations for breakdown of opening types</text>
<text x="12.7" y="164.5">W11</text>
<text x="39.7" y="164.5">1650mm</text>
<text x="63.7" y="164.5">1500mm</text>
<text x="87.7" y="164.5">Fixed / casement window</text>
<text x="162.7" y="164.5">600mm Eave</text>
<text x="162.7" y="169.7">See elevations for breakdown of opening types</text>
<text x="12.7" y="176.2">W12</text>
<text x="39.7" y="176.2">1650mm</text>
<text x="63.7" y="176.2">880mm</text>
<text x="87.7" y="176.2">Sliding window</text>
<text x="162.7" y="176.2">External sliding sun screen and 600mm Eave</text>
<text x="12.7" y="182.8">W13</text>
<text x="39.7" y="182.8">1650mm</text>
<text x="63.7" y="182.8">1500mm</text>
<text x="87.7" y="182.8">Fixed / casement window</text>
<text x="162.7" y="182.8">600mm Eave</text>
<text x="162.7" y="188">See elevations for breakdown of opening types</text>
<text x="12.7" y="194.5">W14</text>
<text x="39.7" y="194.5">1650mm</text>
<text x="63.7" y="194.5">1500mm</text>
<text x="87.7" y="194.5">Fixed / casement window</text>
<text x="162.7" y="194.5">600mm Eave</text>
<text x="162.7" y="199.8">See elevations for breakdown of opening types</text>
<text x="12.7" y="206.3">W15</text>
<text x="39.7" y="206.3">1650mm</text>
<text x="63.7" y="206.3">1340mm</text>
<text x="87.7" y="206.3">Sliding window</text>
<text x="162.7" y="206.3">External sliding sun screen and 600mm Eave</text>
<text x="12.7" y="212.9">W16</text>
<text x="39.7" y="212.9">900mm</text>
<text x="63.7" y="212.9">600mm</text>
<text x="87.7" y="212.9">Casement window</text>
<text x="162.7" y="212.9">Frosted</text>
</g>
<g font-size="2.8" fill="#231f20">
<text x="73.4" y="270.9">This house plan is a guide only. It does not constitute legal or other professional advice. You should seek legal or other professional advice in relation to your specif</text>
<text x="73.4" y="275.3">circumstances before adopting any recommendation made within it e.g. advice on structural engineering or building certif</text>
<text x="217.4" y="275.3">ication requirements. The Commonwealth does not</text>
<text x="265.1" y="270.9">ic</text>
<text x="287.4" y="270.9">Technical drawings should be read with</text>
<text x="287.4" y="275.3">the Telopea House Melbourne ‘Design</text>
<text x="73.4" y="279.7">accept responsibility for the accuracy or completeness of this plan, its f</text>
<text x="156.7" y="279.7">itness for a particular purpose, or compliance with any regulatory requirements and standards. Further, the</text>
<text x="287.4" y="279.7">Options’ document which includes building</text>
<text x="73.4" y="284.1">Commonwealth also disclaims liability, to the extent permitted by law, for any liabilities, losses, damages and costs arising from any reliance on the contents of this plan.</text>
<text x="287.4" y="284.1">specif</text>
<text x="293.6" y="284.1">ications and rating information.</text>
</g>
</svg>
